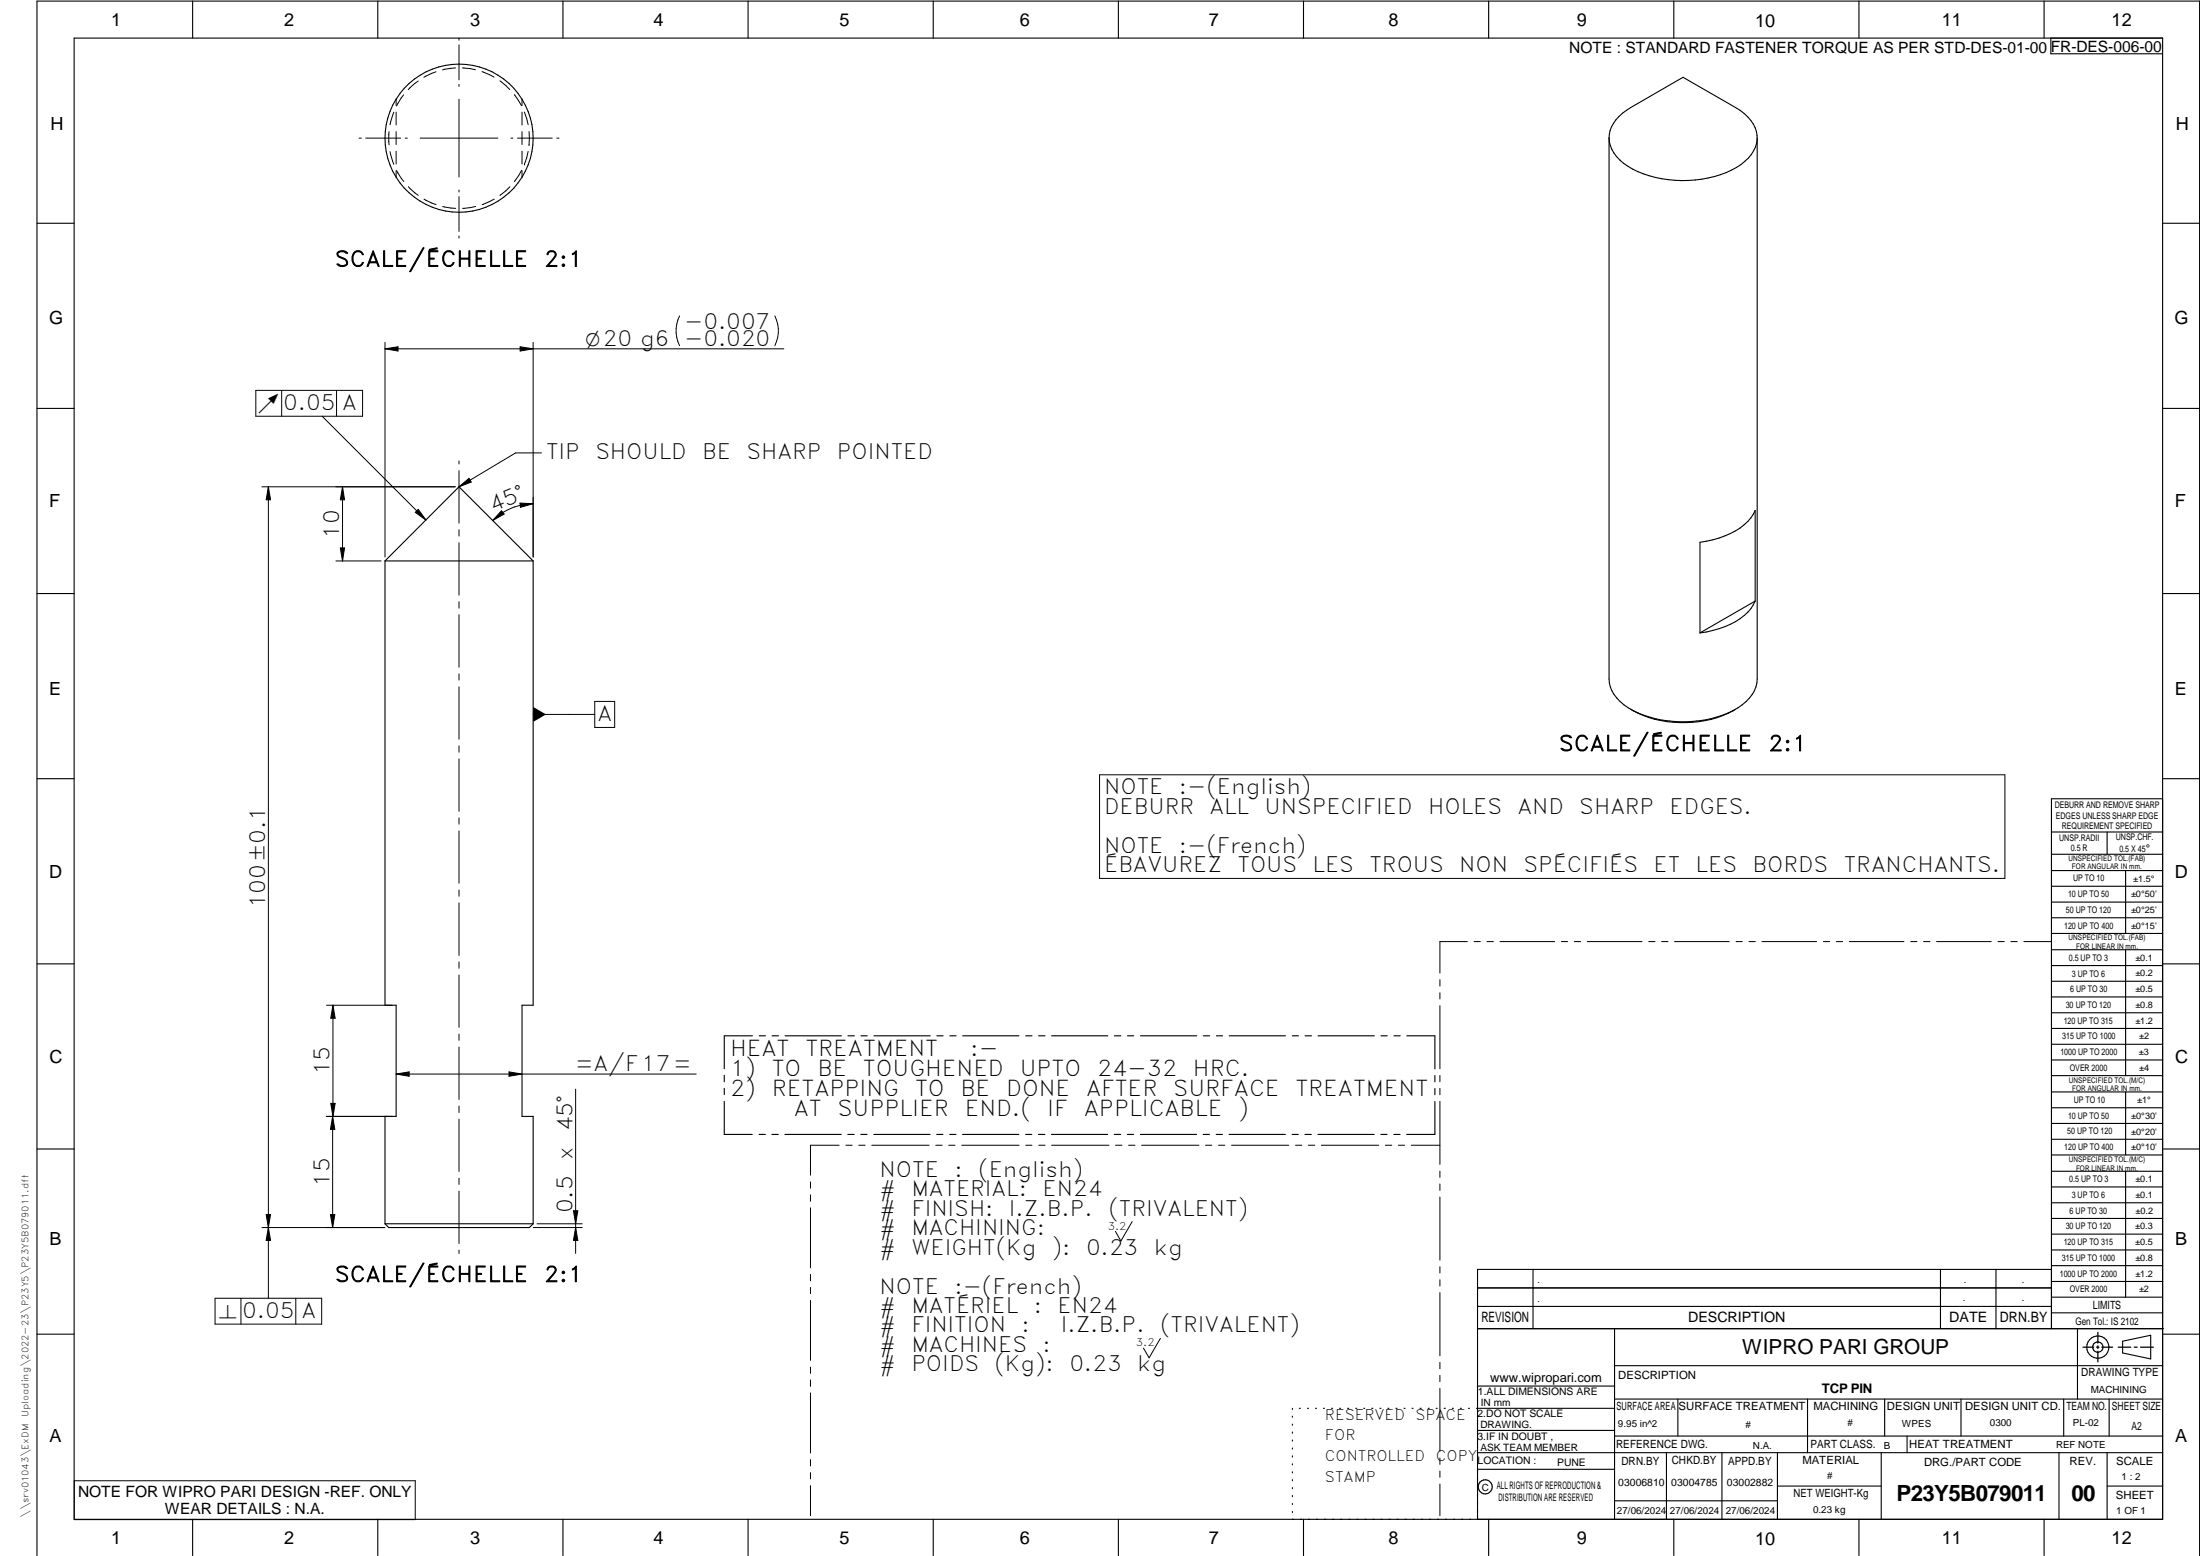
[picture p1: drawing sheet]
<svg xmlns="http://www.w3.org/2000/svg" width="594mm" height="420mm" viewBox="0 0 594 420" stroke-linecap="round" stroke-linejoin="round" font-family="sans-serif">
<g fill="none" stroke="#000" stroke-width=".3">
<path d="M20 10.3h564v400h-564zM52 .3v10M102 .3v10M152 .3v10M202 .3v10M252 .3v10M302 .3v10M352 .3v10M402 .3v10M452 .3v10M502 .3v10M552 .3v10"/>
<path d="M553.8 10.3v4.2h30.2M434.5 37.2v146.1a9.7 9.7 0 0 0 5.2 7.8l1.3 .8M437.2 31.5l3.1-2.5 14.2-8.1 14.2 8.1a10.1 10.1 0 0 1 5.8 8.6 10.2 10.2 0 0 1-5.6 7.6 30.8 30.8 0 0 1-29.3-.3 9.2 9.2 0 0 1-5-8.7 8.2 8.2 0 0 1 2.6-4.7zM474.5 37.2v146.1a9.7 9.7 0 0 1-5.2 7.8l-1.3 .8M10 60.3h10M584 60.3h10M10 110.3h10M584 110.3h10M104 151.5l19.9-20.1 20.1 20.1M104 151.5h40M104 151.5v119.9h3v30.1h-3v29M144 151.5v119.9h-3v30.1h3v29"/>
<path d="M10 160.3h10M474 162.3a13.8 13.8 0 0 1-8.2 6.9l-3.2 1-3.5 .7M474 162.3v-24.5a14 14 0 0 1-8.2 6.9 27.4 27.4 0 0 1-6.7 1.7v24.5M474 162.3l-14.9 8.6M584 160.3h10M440.3 191.5l.8 .4M441.1 191.9a29.9 29.9 0 0 0 26.8 0M468 191.9a31.7 31.7 0 0 1-27 0M468.7 191.5l-.8 .4M10 210.3h10M584 215.7h-30v143.1M584 210.3h10"/>
<path d="M554 224.7h30M554 230.7h30M554 235.1h30M554 239.3h30M569 224.7v6M574 235.1v17M554 243.6h30M554 247.8h30M554 252.1h30M554 256.5h30M574 256.5v33.9M10 260.3h10"/>
<path d="M203.2 279.7h-7.6v8.9M205 279.7h1.7M208.5 279.7h1.7M212 279.7h15.2M229 279.7h1.7M232.5 279.7h1.7M236 279.7h15.2M253 279.7h1.7M256.5 279.7h1.7M260 279.7h15.2M277 279.7h1.7M280.5 279.7h1.7"/>
<path d="M284 279.7h15.2M300.9 279.7h1.8M304.5 279.7h1.6M308 279.7h15.2M324.9 279.7h1.7M328.5 279.7h1.7M331.9 279.7h15.2M348.9 279.7h1.7M352.4 279.7h1.8M355.9 279.7h15.2M372.9 279.7h1.7M376.4 279.7h1.7"/>
<path d="M379.9 279.7h7.6v8.9M554 260.7h30M554 265h30M554 269.2h30M554 273.5h30M554 277.7h30M584 260.3h10M195.6 297.4v8.9h7.6M195.6 290.4v1.7M195.6 293.9v1.7M387.5 290.4v1.7M387.5 293.9v1.7"/>
<path d="M387.5 297.4v8.9h-7.6M554 282h30M554 286.2h30M554 290.4h30M554 294.9h30M554 299.1h30M574 294.9v17M10 310.3h10M205 306.3h1.7M208.4 306.3h1.8M212 306.3h15.2M228.9 306.3h1.8"/>
<path d="M232.4 306.3h1.7M236 306.3h15.2M252.9 306.3h1.7M256.4 306.3h1.7M259.9 306.3h15.2M276.9 306.3h1.7M280.4 306.3h1.7M283.9 306.3h15.2M300.9 306.3h1.7M304.4 306.3h1.7M307.9 306.3h15.2M324.9 306.3h1.7"/>
<path d="M328.4 306.3h1.7M331.9 306.3h15.2M348.9 306.3h1.7M352.4 306.3h1.7M355.9 306.3h15.2M372.9 306.3h1.7M376.4 306.3h1.7M554 303.4h30M554 307.6h30M554 311.9h30M554 316.3h30M574 316.3v34"/>
<path d="M584 310.3h10M104 330.5h40M104 330.5l1 1h38l1-1M554 320.5h30M554 324.8h30M554 329h30M554 333.2h30M554 337.5h30M399 358.8h185.2M399 352.8h155M399 347.8h155M414 342.8v16"/>
<path d="M436 358.8v51.5M524 342.8v16M539 342.8v16M554 341.8h30M554 346h30M554 350.3h30M554 354.5h30M554 342.8h-155v67.5M561 358.8v19M10 360.3h10M399 374.3h37M436 377.8h148"/>
<path d="M453.1 377.8v10M488.1 377.8v14.5M508.9 377.8v10M529.5 377.8v10M557.3 377.8v10M569.5 377.8v10M573.2 362.2l7.6-1.6v6.3l-7.6-1.6zM584 368.8h-148M584 360.3h10M349 380.3v.3M349 382.4v.3M349 384.6v.3"/>
<path d="M349 386.7v.3M349 388.8v.3M349 391v.3M349 393.1v.3M349 395.3v.3M349 397.4v.3M349 399.5v.3M350.9 380.3h.2M353.1 380.3h.2M355.2 380.3h.3M357.4 380.3h.3M359.6 380.3h.3"/>
<path d="M361.7 380.3h.3M363.9 380.3h.3M366.1 380.3h.3M368.3 380.3h.2M370.4 380.3h.3M372.6 380.3h.3M374.8 380.3h.3M376.9 380.3h.4M379.1 380.3h.3M381.3 380.3h.3M383.4 380.3h.4M385.6 380.3h.3"/>
<path d="M387.8 380.3h.3M390 380.3h.3M392.2 380.3h.3M394.3 380.3h.3M396.5 380.3h.3M398.7 380.3h37.3M399 396.7h37M399 392.3h185M399 386.2h37M436 387.8h148M450 392.3v18M465 392.3v18"/>
<path d="M480 392.3v18M508 392.3v18M515 387.8v4.5M556 392.3v18M569 392.3v18M52 410.3v9.7M102 410.3v9.7M152 410.3v9.7M202 410.3v9.7M252 410.3v9.7M302 410.3v9.7M349 401.7v.3"/>
<path d="M349 403.8v.4M349 406v.3M349 408.1v.3M352 410.3v9.7M402 410.3v9.7M436 405.3h44M452 410.3v9.7M480 401.3h28M502 410.3v9.7M552 410.3v9.7M569 401.3h15M10 420v-419.7h584v419.7"/>
<circle cx="124" cy="37.3" r="20"/>
<circle cx="566.5" cy="363.7" r="1.39"/>
<circle cx="566.5" cy="363.8" r="3"/>
<circle cx="401.1" cy="401.5" r="1.9"/>
</g>
<g fill="none" stroke="#000" stroke-width=".27">
<path d="M117.7 19.4l-3.2 1.5M123 18.3l-3.5 .6M123.9 10.3v.6M123.9 12.1v9.4M124.9 18.3l3.5 .5M130.2 19.3l3.2 1.5M97 37.3h.6M98.8 37.3h9.4M105.1 35.6v3.5M106.3 30.3l-1 3.4M107 26.8v1.7M107 30.3v3.4"/>
<path d="M107 35.6v3.4M109 25.6l-1.9 3M109.4 37.3h.6M112.9 21.9l-2.7 2.3M113.4 37.3h21M123.9 22.8v.5M123.9 26.8v21M135 21.8l2.7 2.4M138 37.3h.5M138.9 25.6l1.9 3M139.7 37.3h9.4M141 26.8v1.7"/>
<path d="M141 30.3v3.4M141 35.6v3.4M141.6 30.3l1 3.4M142.9 35.5v3.6M142.9 39.1h.1M150.4 37.3h.6M105.3 40.9l1 3.5M107 40.8v3.5M107 46.1v1.7M107.1 46.1l1.9 2.9M110.3 50.4l2.6 2.3M114.5 53.8l3.3 1.4"/>
<path d="M119.5 55.8l3.6 .5M123.9 51.3v.6M123.9 53.1v9.4M128.4 55.8l-3.5 .5M133.5 53.8l-3.3 1.4M137.7 50.4l-2.7 2.3M140.8 46l-1.9 3M141 40.8v3.5M141 46.1v1.7M141.6 44.3h.1M142.6 40.9l-1 3.4M123.9 63.7v.6"/>
<path d="M104 92.5v57.9M104 94.2h107.7M104 94.2l3.5-.6v1.2zM140.5 93.6l3.5 .6-3.5 .6zM144 92.5v57.9M183.5 85.3a9 9 0 0 0 0 8M209.2 85.3a9 9 0 0 1 0 8M69.1 105.4h28.8v7h-28.8zM76.1 105.4v7M87 112.4l28 28M90.9 105.4v7M70.7 131.4h52.2"/>
<path d="M72.5 131.4l.6 3.6h-1.2zM72.5 131.4v219.2M92.5 131.4v20.1M92.5 131.4l.5 3.6h-1.1zM112.1 138.3l.8-.8 2.1 2.9zM123.9 124.5v.8M123.9 127.1v14.2M123.9 131.4l2.8-2.2 .5 1zM135.4 137.9l.7 .9-3.1 1.7zM140.4 135.8l3.6 .2-3.5 1zM144 136a15.6 15.6 0 0 0-11 4.5M146.2 122.3h-7l-15.3 9.1"/>
<path d="M90.7 151.5h12.2M91.9 148h1.1l-.5 3.5zM123.9 143v1.7M123.9 146.6v14.1M123.9 162.5v1.7M123.9 166v14.2M123.9 181.9v1.7M123.9 185.5v14.1M144 192.9h16.6M160.6 189.4h5.4v7h-5.4zM123.9 201.4v1.7M123.9 204.9v14.2"/>
<path d="M296.9 209.2h244.5v28h-244.5zM123.9 220.9v1.6M123.9 224.4v14.1M123.9 240.3v1.7M123.9 243.8v14.2M123.9 259.8v1.7M396.2 254.3h-7.4v8.5M398.1 254.3h1.6M401.5 254.3h1.8M405 254.3h14.8M421.6 254.3h1.7M425.1 254.3h1.7"/>
<path d="M428.6 254.3h14.8M445.2 254.3h1.7M448.7 254.3h1.7M452.2 254.3h14.8M468.8 254.3h1.7M472.3 254.3h1.7M475.8 254.3h14.8M492.4 254.3h1.7M495.8 254.3h1.8M499.4 254.3h14.7M516 254.3h1.6M519.4 254.3h1.8"/>
<path d="M522.9 254.3h14.8M539.5 254.3h1.7M543 254.3h1.7M546.5 254.3h7.4M88.2 271.4h17.7M89.9 271.4v30.1M89.9 271.4l.6 3.6h-1.2zM123.9 263.3v14.1M123.9 279.2v1.7M388.8 264.5v1.8M388.8 268.1v1.6M388.8 271.6v17"/>
<path d="M89.3 297.9h1.2l-.6 3.6zM107 290l3.5-.6v1.2zM107 290h81M123.9 282.7v14.2M123.9 298.7v1.7M137.4 289.4l3.6 .6-3.6 .6zM155.4 294.1v44.4M388.8 290.4v1.7M388.8 293.9v1.7M388.8 297.4v17M88.1 301.5h17.8M89.8 301.5l.6 3.5h-1.2z"/>
<path d="M89.8 301.5v30M123.9 302.2v14.1M123.9 318.1v1.7M218.9 319.2v1.6M226.6 309.2h-7.7v8.1M228.4 309.2h1.7M231.9 309.2h1.7M235.4 309.2h15.5M252.7 309.2h1.7M256.2 309.2h1.7M259.7 309.2h15.5M277 309.2h1.7"/>
<path d="M280.5 309.2h1.7M284 309.2h15.5M301.2 309.2h1.8M304.8 309.2h1.7M308.3 309.2h15.5M325.5 309.2h1.7M329.1 309.2h1.6M332.6 309.2h15.4M349.8 309.2h1.7M353.3 309.2h1.7M356.8 309.2h15.5M374.1 309.2h1.7"/>
<path d="M377.6 309.2h1.7M381.1 309.2h7.7M388.8 316.2v1.7M388.8 319.7v1.7M70.7 331.5h33.2M71.9 328h1.2l-.6 3.5zM72.5 331.5l.6 3.4h-1.2zM89.2 328h1.2l-.6 3.5zM123.9 321.6v14.2M123.9 337.6v.9M144 331.5h13.2M145 330.5h12.2"/>
<path d="M154.8 326.9h1.2l-.6 3.6zM155.4 331.5l.6 3.4h-1.2zM218.9 322.6v1.8M218.9 326.1v16.2M305.7 329.9l-3 5.2-1.5-2.6M388.8 323.2v17.1M58.1 350.6h28.8v6.9h-28.8zM65.1 350.6v6.9M79.9 350.6v6.9M218.9 344.1v1.8M218.9 347.6v1.7M218.9 351.2v16.1"/>
<path d="M388.8 342.1v1.6M388.8 345.6v1.7M388.8 349v17.1M218.9 369.1v1.7M218.9 372.6v1.8M218.9 376.1v16.2M313.3 361.4l-3 5.2-1.5-2.6M388.8 367.9v1.7M388.8 371.4v1.7M388.8 374.9v17M20.1 399.8h92v10.5h-92zM218.9 394.1v1.8"/>
<path d="M218.9 397.6v1.7M388.8 393.7v1.7M388.8 397.2v1.7M218.9 401.2v8.1M388.8 400.7v8.6"/>
</g>
<path d="M566.5 359.7v3M562.5 363.8h2.9M566.1 363.8h.7M566.5 363.4v.7M566.5 364.9v2.8M567.6 363.8h2.9M572 363.8h3.4M576.3 363.8h.8M578 363.8h3.5" fill="none" stroke="#000" stroke-width=".34"/>
<g fill="#000">
<path d="M104 94.2l3.5-.6v1.2zM140.5 93.6l3.5 .6-3.5 .6zM72.5 131.4l.6 3.6h-1.2zM92.5 131.4l.5 3.6h-1.1zM112.9 137.5l2.1 2.9-2.9-2.1zM123.9 131.4l2.8-2.2 .5 1zM135.4 137.9l.7 .9-3.1 1.7zM140.4 135.8l3.6 .2-3.5 1zM91.9 148h1.1l-.5 3.5zM144 190.9l3.4 2-3.4 2zM89.9 271.4l.6 3.6h-1.2zM89.3 297.9h1.2l-.6 3.6z"/>
<path d="M107 290l3.5-.6v1.2zM137.4 289.4l3.6 .6-3.6 .6zM89.8 301.5l.6 3.5h-1.2zM71.9 328h1.2l-.6 3.5zM72.5 331.5l.6 3.4h-1.2zM89.2 328h1.2l-.6 3.5zM155.4 331.5l.6 3.4h-1.2zM154.8 326.9h1.2l-.6 3.6z"/>
</g>
<g font-size="6">
<text x="512.1" y="405.2">P23Y5B079011</text>
<text x="559.4" y="405.2">00</text>
</g>
<g font-size="5.9">
<text x="197.1" y="285.1">HEAT</text>
<text x="217.5" y="285.1">TREATMENT</text>
<text x="261.9" y="285.1">:-</text>
<text x="197.1" y="290.4">1)</text>
<text x="208.4" y="290.4">TO</text>
<text x="220.7" y="290.4">BE</text>
<text x="233" y="290.4">TOUGHENED</text>
<text x="275.4" y="290.4">UPTO</text>
<text x="296.3" y="290.4">24-32</text>
<text x="322.1" y="290.4">HRC.</text>
<text x="197.1" y="295.9">2)</text>
<text x="208.4" y="295.9">RETAPPING</text>
<text x="247.1" y="295.9">TO</text>
<text x="259.4" y="295.9">BE</text>
<text x="271.7" y="295.9">DONE</text>
<text x="293.3" y="295.9">AFTER</text>
<text x="316.8" y="295.9">SURFACE</text>
<text x="349.8" y="295.9">TREATMENT</text>
<text x="214.3" y="301.2">AT</text>
<text x="226.2" y="301.2">SUPPLIER</text>
<text x="260.5" y="301.2">END.(</text>
<text x="282.8" y="301.2">IF</text>
<text x="292.7" y="301.2">APPLICABLE</text>
<text x="334.3" y="301.2">)</text>
</g>
<g font-size="5.7">
<text x="90.4" y="72">SCALE/ÉCHELLE</text>
<text x="147" y="72">2:1</text>
<text x="184.7" y="88.8">-0.007</text>
<text x="76.4" y="110.7">0.05 A</text>
<text x="147.4" y="124">TIP</text>
<text x="160.8" y="124">SHOULD</text>
<text x="189.6" y="124">BE</text>
<text x="201.6" y="124">SHARP</text>
<text x="226" y="124">POINTED</text>
<text x="133" y="138.3" transform="rotate(-22 133 138.3)">45°</text>
<text x="91.6" y="145.4" transform="rotate(-90 91.6 145.4)">10</text>
<text x="161.3" y="194.6">A</text>
<text x="421" y="202.8">SCALE/ÉCHELLE</text>
<text x="477.5" y="202.8">2:1</text>
<text x="298.1" y="214.5">NOTE</text>
<text x="318.3" y="214.5">:-(English)</text>
<text x="298.1" y="219.7">DEBURR</text>
<text x="326.6" y="219.7">ALL</text>
<text x="341.5" y="219.7">UNSPECIFIED</text>
<text x="385.6" y="219.7">HOLES</text>
<text x="409.8" y="219.7">AND</text>
<text x="426.5" y="219.7">SHARP</text>
<text x="450.9" y="219.7">EDGES.</text>
<text x="298.1" y="230.2">NOTE</text>
<text x="318.3" y="230.2">:-(French)</text>
<text x="298.1" y="235.5">ÉBAVUREZ</text>
<text x="334.2" y="235.5">TOUS</text>
<text x="354.4" y="235.5">LES</text>
<text x="369.8" y="235.5">TROUS</text>
<text x="394.1" y="235.5">NON</text>
<text x="411.4" y="235.5">SPÉCIFIÉS</text>
<text x="446.5" y="235.5">ET</text>
<text x="457.9" y="235.5">LES</text>
<text x="473.3" y="235.5">BORDS</text>
<text x="497.9" y="235.5">TRANCHANTS.</text>
<text x="71.6" y="245.3" transform="rotate(-90 71.6 245.3)">100±0.1</text>
<text x="89" y="290.4" transform="rotate(-90 89 290.4)">15</text>
<text x="155.3" y="289.2">=A/F17=</text>
<text x="154.6" y="305.5" transform="rotate(-90 154.6 305.5)">45°</text>
<text x="154.6" y="313.3" transform="rotate(-90 154.6 313.3)">x</text>
<text x="237.5" y="317.8">NOTE</text>
<text x="257.7" y="317.8">:</text>
<text x="264.1" y="317.8">(English)</text>
<text x="88.9" y="320.4" transform="rotate(-90 88.9 320.4)">15</text>
<text x="237.5" y="323">#</text>
<text x="246.1" y="323">MATERIAL:</text>
<text x="281.5" y="323">EN24</text>
<text x="154.6" y="327.6" transform="rotate(-90 154.6 327.6)">0.5</text>
<text x="237.5" y="328.3">#</text>
<text x="246.1" y="328.3">FINISH:</text>
<text x="272.4" y="328.3">I.Z.B.P.</text>
<text x="299.3" y="328.3">(TRIVALENT)</text>
<text x="237.5" y="333.5">#</text>
<text x="246.1" y="333.5">MACHINING:</text>
<text x="237.5" y="338.8">#</text>
<text x="246.1" y="338.8">WEIGHT(Kg</text>
<text x="284" y="338.8">):</text>
<text x="293.3" y="338.8">0.23</text>
<text x="311.6" y="338.8">kg</text>
<text x="90.4" y="346.1">SCALE/ÉCHELLE</text>
<text x="147" y="346.1">2:1</text>
<text x="237.5" y="349.3">NOTE</text>
<text x="257.7" y="349.3">:-(French)</text>
<text x="65.4" y="355.8">0.05 A</text>
<text x="237.5" y="354.5">#</text>
<text x="237.5" y="359.8">#</text>
<text x="246.1" y="359.8">FINITION</text>
<text x="246.1" y="354.5">MATÉRIEL</text>
<text x="275.8" y="359.8">:</text>
<text x="279.2" y="354.5">:</text>
<text x="285.6" y="354.5">EN24</text>
<text x="286.4" y="359.8">I.Z.B.P.</text>
<text x="313.3" y="359.8">(TRIVALENT)</text>
<text x="237.5" y="365">#</text>
<text x="246.1" y="365">MACHINES</text>
<text x="281.5" y="365">:</text>
<text x="237.5" y="370.3">#</text>
<text x="246.1" y="370.3">POIDS</text>
<text x="268.5" y="370.3">(Kg):</text>
<text x="288.8" y="370.3">0.23</text>
<text x="307.1" y="370.3">kg</text>
</g>
<text font-size="5.6" x="470.5" y="365.5">WIPRO PARI GROUP</text>
<g font-size="5.4">
<text x="158.1" y="93.3">O20 g6 -0.020</text>
<text x="69.8" y="110.7">^</text>
<text x="59.1" y="355.8">n</text>
</g>
<g font-size="4.9">
<text x="30" y="6.9">1</text>
<text x="76.7" y="6.9">2</text>
<text x="127" y="6.9">3</text>
<text x="176.5" y="6.9">4</text>
<text x="226.7" y="6.9">5</text>
<text x="275.4" y="6.9">6</text>
<text x="326.4" y="6.9">7</text>
<text x="375" y="6.9">8</text>
<text x="425.8" y="6.9">9</text>
<text x="473.9" y="7.3">10</text>
<text x="524.3" y="6.9">11</text>
<text x="570.2" y="6.9">12</text>
<text x="13.6" y="35.1">H</text>
<text x="587.6" y="35.1">H</text>
<text x="13.2" y="87.5">G</text>
<text x="587.2" y="87.5">G</text>
<text x="13.2" y="137">F</text>
<text x="587.2" y="137">F</text>
<text x="13.2" y="187.6">E</text>
<text x="587.2" y="187.6">E</text>
<text x="13.2" y="237">D</text>
<text x="587.2" y="237">D</text>
<text x="13.4" y="287.1">C</text>
<text x="587.4" y="287.1">C</text>
<text x="13.4" y="336.2">B</text>
<text x="587.4" y="336.2">B</text>
<text x="13.4" y="389.3">A</text>
<text x="587.4" y="389.3">A</text>
<text x="30" y="416.9">1</text>
<text x="76.7" y="416.9">2</text>
<text x="127" y="416.9">3</text>
<text x="176.5" y="416.9">4</text>
<text x="226.7" y="416.9">5</text>
<text x="275.4" y="416.9">6</text>
<text x="326.4" y="416.9">7</text>
<text x="375" y="416.9">8</text>
<text x="425.8" y="416.9">9</text>
<text x="473.9" y="417.3">10</text>
<text x="524.3" y="416.9">11</text>
<text x="570.2" y="416.9">12</text>
</g>
<g font-size="4.2">
<text x="423.7" y="14.3">NOTE : STANDARD FASTENER TORQUE AS PER STD-DES-01-00</text>
<text x="553.8" y="14">FR-DES-006-00</text>
<text x="21.1" y="404.3">NOTE FOR WIPRO PARI DESIGN -REF. ONLY</text>
<text x="44.5" y="408.8">WEAR DETAILS : N.A.</text>
</g>
<g font-size="3.9">
<text x="400" y="357.1">REVISION</text>
<text x="455.9" y="357.1">DESCRIPTION</text>
<text x="526.4" y="357.1">DATE</text>
<text x="540" y="357.1">DRN.BY</text>
<text x="357.8" y="383.3">RESERVED</text>
<text x="382.3" y="383.3">SPACE</text>
<text x="357.8" y="388.9">FOR</text>
<text x="357.8" y="394.5">CONTROLLED</text>
<text x="387.8" y="394.5">COPY</text>
<text x="357.8" y="400">STAMP</text>
</g>
<text font-size="3.6" x="492" y="376.1">TCP PIN</text>
<text font-size="3.5" x="402.4" y="373.3">www.wipropari.com</text>
<g font-size="3.1">
<text x="565.1" y="353.5">LIMITS</text>
<text x="562" y="371.7">DRAWING TYPE</text>
<text x="437" y="372.3">DESCRIPTION</text>
<text x="436.5" y="380.8">SURFACE AREA</text>
<text x="453.3" y="380.8">SURFACE TREATMENT</text>
<text x="489.7" y="380.8">MACHINING</text>
<text x="509.5" y="380.8">DESIGN UNIT</text>
<text x="530.6" y="380.8">DESIGN UNIT CD.</text>
<text x="558" y="380.6">TEAM NO.</text>
<text x="570.3" y="380.7">SHEET SIZE</text>
<text x="575.6" y="386.1">A2</text>
<text x="436.4" y="391.1">REFERENCE DWG.</text>
<text x="437.8" y="395.5">DRN.BY</text>
<text x="451.4" y="395.4">CHKD.BY</text>
<text x="466.6" y="395.5">APPD.BY</text>
<text x="486.7" y="395.4">MATERIAL</text>
<text x="488.9" y="390.9">PART CLASS.</text>
<text x="515.6" y="390.9">HEAT TREATMENT</text>
<text x="519.6" y="395.9">DRG./PART CODE</text>
<text x="558.9" y="395.5">REV.</text>
<text x="571.4" y="395.6">SCALE</text>
<text x="484.3" y="404.2">NET WEIGHT-Kg</text>
<text x="571.4" y="404.7">SHEET</text>
</g>
<text font-size="3" x="579.5" y="230.1">°</text>
<g font-size="2.8">
<text x="299.1" y="332.1">3.2</text>
<text x="560.4" y="357.7">Gen Tol.: IS 2102</text>
<text x="306.7" y="363.6">3.2</text>
<text x="399.1" y="376.6">1.ALL DIMENSIONS ARE</text>
<text x="399" y="382.7">2.DO NOT SCALE</text>
<text x="399" y="388.7">3.IF IN DOUBT ,</text>
<text x="399" y="395.4">LOCATION :</text>
<text x="420.5" y="396">PUNE</text>
<text x="404.2" y="402">ALL RIGHTS OF REPRODUCTION &amp;</text>
<text x="437" y="401.2">03006810</text>
<text x="451.3" y="401.2">03004785</text>
<text x="466.3" y="401.2">03002882</text>
<text x="404.7" y="405.4">DISTRIBUTION ARE RESERVED</text>
</g>
<g font-size="2.7">
<text x="564.6" y="376.2">MACHINING</text>
<text x="399.9" y="379.7">IN mm</text>
<text x="399.7" y="385.7">DRAWING.</text>
<text x="436.9" y="385.4">9.95 in^2</text>
<text x="471.4" y="385.5">#</text>
<text x="498.9" y="385">#</text>
<text x="513.6" y="385.3">WPES</text>
<text x="537.3" y="385.1">0300</text>
<text x="559.7" y="385.1">PL-02</text>
<text x="399.7" y="391.8">ASK TEAM MEMBER</text>
<text x="473.4" y="391.2">N.A.</text>
<text x="508.7" y="391.2">B</text>
<text x="555.2" y="391.1">REF NOTE</text>
<text x="493.4" y="399.5">#</text>
<text x="572.8" y="399.7">1 : 2</text>
<text x="400.1" y="402.5">C</text>
<text x="436.6" y="408.7">27/06/2024</text>
<text x="450.9" y="408.8">27/06/2024</text>
<text x="466" y="408.9">27/06/2024</text>
<text x="489.6" y="408.5">0.23 kg</text>
<text x="571.4" y="408.7">1 OF 1</text>
</g>
<g font-size="2.5">
<text x="554.9" y="218.3">DEBURR AND REMOVE SHARP</text>
<text x="555.2" y="221">EDGES UNLESS SHARP EDGE</text>
<text x="556.1" y="227.1">UNSP.RADII</text>
<text x="556.8" y="223.8">REQUIREMENT SPECIFIED</text>
<text x="571.4" y="226.9">UNSP.CHF.</text>
<text x="559.2" y="229.9">0.5 R</text>
<text x="572.3" y="230.1">0.5 X 45</text>
<text x="559.8" y="238">UP TO 10</text>
<text x="576.1" y="238.1">±1.5°</text>
<text x="558.5" y="242.2">10 UP TO 50</text>
<text x="575.5" y="242.3">±0°50'</text>
<text x="557.4" y="250.7">120 UP TO 400</text>
<text x="557.9" y="246.5">50 UP TO 120</text>
<text x="575.5" y="250.7">±0°15'</text>
<text x="575.5" y="246.5">±0°25'</text>
<text x="558.7" y="259.4">0.5 UP TO 3</text>
<text x="559.5" y="263.7">3 UP TO 6</text>
<text x="576.6" y="263.6">±0.2</text>
<text x="576.6" y="259.4">±0.1</text>
<text x="559" y="267.9">6 UP TO 30</text>
<text x="576.6" y="267.9">±0.5</text>
<text x="557.8" y="272.2">30 UP TO 120</text>
<text x="576.6" y="272.2">±0.8</text>
<text x="556.9" y="280.7">315 UP TO 1000</text>
<text x="557.3" y="276.4">120 UP TO 315</text>
<text x="576.6" y="276.4">±1.2</text>
<text x="577.7" y="280.7">±2</text>
<text x="556.4" y="284.9">1000 UP TO 2000</text>
<text x="577.6" y="284.9">±3</text>
<text x="558.9" y="289.2">OVER 2000</text>
<text x="577.7" y="289.3">±4</text>
<text x="560" y="297.9">UP TO 10</text>
<text x="577.1" y="297.9">±1°</text>
<text x="558.5" y="302.1">10 UP TO 50</text>
<text x="575.5" y="302.1">±0°30'</text>
<text x="557.4" y="310.6">120 UP TO 400</text>
<text x="558.2" y="306.3">50 UP TO 120</text>
<text x="575.5" y="310.6">±0°10'</text>
<text x="575.5" y="306.4">±0°20'</text>
<text x="558.8" y="319.2">0.5 UP TO 3</text>
<text x="559.4" y="323.4">3 UP TO 6</text>
<text x="576.6" y="319.2">±0.1</text>
<text x="576.6" y="323.5">±0.1</text>
<text x="558.9" y="327.7">6 UP TO 30</text>
<text x="576.7" y="327.7">±0.2</text>
<text x="557.8" y="332">30 UP TO 120</text>
<text x="576.6" y="332">±0.3</text>
<text x="556.8" y="340.5">315 UP TO 1000</text>
<text x="557.3" y="336.3">120 UP TO 315</text>
<text x="576.6" y="336.3">±0.5</text>
<text x="576.6" y="340.5">±0.8</text>
<text x="415.2" y="346.4">.</text>
<text x="530.3" y="346.5">.</text>
<text x="545.9" y="346.4">.</text>
<text x="556.2" y="344.7">1000 UP TO 2000</text>
<text x="576.6" y="344.7">±1.2</text>
<text x="415.2" y="351.5">.</text>
<text x="530" y="351.3">.</text>
<text x="545.9" y="351.4">.</text>
<text x="558.9" y="349">OVER 2000</text>
<text x="577.6" y="349">±2</text>
</g>
<g font-size="2.4">
<text x="7.7" y="382.7" transform="rotate(-90 7.7 382.7)">Uploading\2022-23\P23Y5\P23Y5B079011.dft</text>
<text x="7.7" y="409.8" transform="rotate(-90 7.7 409.8)">\\srv01043\ExDM</text>
</g>
<g font-size="2.1">
<text x="558.5" y="232.4">UNSPECIFIED TOL.(FAB)</text>
<text x="559.5" y="234.7">FOR ANGULAR IN mm.</text>
<text x="558.6" y="253.9">UNSPECIFIED TOL.(FAB)</text>
<text x="560.7" y="256.3">FOR LINEAR IN mm.</text>
<text x="558.7" y="292.3">UNSPECIFIED TOL.(M/C)</text>
<text x="559.6" y="294.7">FOR ANGULAR IN mm.</text>
<text x="558.7" y="313.7">UNSPECIFIED TOL.(M/C)</text>
<text x="560.6" y="316.1">FOR LINEAR IN mm.</text>
</g>
</svg>
